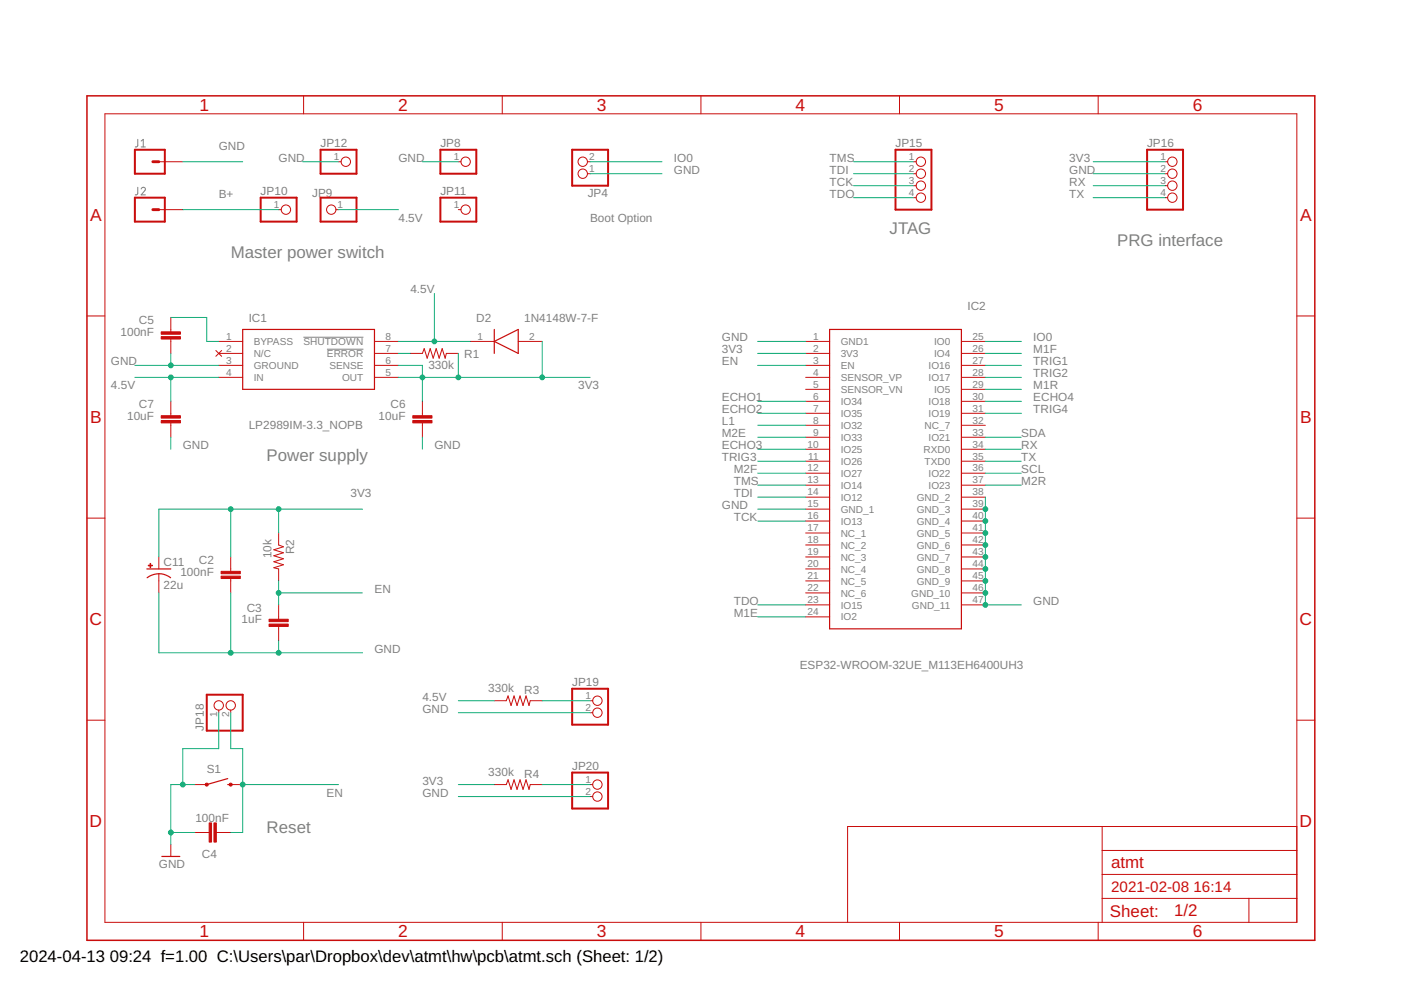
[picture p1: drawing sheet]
<svg xmlns="http://www.w3.org/2000/svg" width="297mm" height="210mm" viewBox="0 0 297 210" stroke-linecap="round" stroke-linejoin="round" font-family="sans-serif">
<path d="M29.2 29.5v1.4l-.5 .3M29.2 39.7v1.4l-.5 .2M29.9 31.2h.9M29.9 29.9l.5-.4v1.7M29.9 40.1a.44 .44 0 0 1 .7-.4 .44 .44 0 0 1 .1 .7l-.8 .9h.9M64.3 71.5h12.7M69.3 74h7.7" fill="none" stroke="#808080" stroke-width=".21"/>
<g fill="none" stroke="#c90d0c" stroke-width=".21">
<path d="M22.2 24.1h252.8v171.5h-252.8zM33.7 34.3h5.1M64.4 20.3v3.8M71.8 34.3h.5M97.2 34.3h.5M106.5 20.3v3.8M124.5 34.3h.6M124.5 36.8h.6M148.6 20.3v3.8M190.7 20.3v3.8M193.7 34.3h.5M193.7 36.8h.5"/>
<path d="M193.7 39.4h.5M232.8 20.3v3.8M247 34.3h.6M247 36.8h.6M247 39.4h.6M33.7 44.4h5.1M59.1 44.4h.5M71.2 44.4h.6M97.2 44.4h.5M193.7 41.9h.5M247 41.9h.6M18.4 67h3.8"/>
<path d="M36.2 67.3v3.1M36.2 71.9v3M45.8 74.3l1.2 1.2M46.4 72.4h5.1M46.4 74.9h5.1M46.4 77.5h5.1M47 74.3l-1.2 1.2M79.4 72.4h5.1M79.4 74.9h5.1M79.4 77.5h5.1M87 74.9h2.6l.3-1 .7 2 .6-2 .6 2 .7-2 .6 2 .6-2 .7 2 .2-1h2.6M99.7 72.4h5.1"/>
<path d="M109.9 72.4h5.1M170.8 72.4h5.1M170.8 74.9h5.1M170.8 77.5h5.1M203.8 72.4h5.1M203.8 74.9h5.1M203.8 77.5h5.1M275 67h3.8M36.2 85.1v3M36.2 89.7v3M46.4 80h5.1M79.4 80h5.1"/>
<path d="M89.6 85.1v3M89.6 89.7v3M170.8 80h5.1M170.8 82.5h5.1M170.8 85.1h5.1M170.8 87.6h5.1M170.8 90.2h5.1M170.8 92.7h5.1M170.8 95.2h5.1M170.8 97.8h5.1M203.8 80h5.1M203.8 82.5h5.1"/>
<path d="M203.8 85.1h5.1M203.8 87.6h5.1M203.8 90.2h5.1M203.8 92.7h5.1M203.8 95.2h5.1M203.8 97.8h5.1M18.4 109.9h3.8M33.7 118.1v2.5M48.9 118.1v3M59.1 113v2.5l1 .4-2 .7 2 .6-2 .6 2 .7-2 .6 2 .6-2 .7 1 .2v2.6M170.8 100.3h5.1M170.8 102.9h5.1"/>
<path d="M170.8 105.4h5.1M170.8 107.9h5.1M170.8 110.5h5.1M170.8 113h5.1M170.8 115.5h5.1M170.8 118.1h5.1M203.8 100.3h5.1M203.8 102.9h5.1M203.8 105.4h5.1M203.8 107.9h5.1M203.8 110.5h5.1M203.8 113h5.1"/>
<path d="M203.8 115.5h5.1M203.8 118.1h5.1M275 109.9h3.8M33.7 121.6v4.1M48.9 122.7v3M59.1 128.2v3.1M59.1 132.8v3.1M170.8 120.6h5.1M170.8 123.2h5.1M170.8 125.7h5.1M170.8 128.2h5.1M170.8 130.8h5.1"/>
<path d="M203.8 120.6h5.1M203.8 123.2h5.1M203.8 125.7h5.1M203.8 128.2h5.1M18.4 152.7h3.8M46.4 150.6v.5M48.9 150.6v.5M104.8 148.6h2.5l.4-1 .7 2 .6-2 .6 2 .7-2 .6 2 .6-2 .7 2 .2-1h2.6M125.1 148.6h.6M125.1 151.1h.6M275 152.7h3.8M36.2 179v2.6"/>
<path d="M41.3 166.3h2.5M41.3 176.5h3M45.9 176.5h3M48.9 166.3h2.6M104.8 166.3h2.5l.4-1 .7 2.1 .6-2.1 .6 2.1 .7-2.1 .6 2.1 .6-2.1 .7 2.1 .2-1.1h2.6M125.1 166.3h.6M125.1 168.9h.6M233.7 175.2v20.4M275 175.2h-95.3v20.4M64.4 195.6v3.8M106.5 195.6v3.8M148.6 195.6v3.8"/>
<path d="M190.7 195.6v3.8M232.8 195.6v3.8M233.7 190.5h41.3M233.7 185.4h41.3M233.7 180.3h41.3M264.8 190.5v5.1"/>
<circle cx="73.3" cy="34.3" r=".99"/>
<circle cx="98.7" cy="34.3" r=".99"/>
<circle cx="123.5" cy="34.3" r=".99"/>
<circle cx="123.5" cy="36.8" r=".99"/>
<circle cx="195.2" cy="39.4" r=".99"/>
<circle cx="195.2" cy="34.3" r=".99"/>
<circle cx="195.2" cy="36.8" r=".99"/>
<circle cx="248.6" cy="39.4" r=".99"/>
<circle cx="248.6" cy="36.8" r=".99"/>
<circle cx="248.6" cy="34.3" r=".99"/>
<circle cx="60.6" cy="44.5" r=".99"/>
<circle cx="70.2" cy="44.5" r=".99"/>
<circle cx="98.7" cy="44.5" r=".99"/>
<circle cx="195.2" cy="41.9" r=".99"/>
<circle cx="248.6" cy="41.9" r=".99"/>
<circle cx="46.4" cy="149.6" r=".99"/>
<circle cx="48.9" cy="149.6" r=".99"/>
<circle cx="126.7" cy="148.6" r=".99"/>
<circle cx="126.7" cy="151.1" r=".99"/>
<circle cx="126.7" cy="166.3" r=".99"/>
<circle cx="126.7" cy="168.9" r=".99"/>
</g>
<path d="M18.4 20.3h260.4v179.1h-260.4z" fill="none" stroke="#c90d0c" stroke-width=".32"/>
<g fill="none" stroke="#c90d0c" stroke-width=".42">
<path d="M28.6 31.7h6.3v5.1h-6.3zM68 31.7h7.6v5.1h-7.6zM93.4 31.7h7.6v5.1h-7.6zM121.3 31.7h7.6v7.7h-7.6zM189.9 31.7h7.6v12.7h-7.6zM243.2 31.7h7.6v12.7h-7.6zM28.6 41.9h6.3v5.1h-6.3zM55.3 41.9h7.6v5.1h-7.6zM68 41.9h7.6v5.1h-7.6zM93.4 41.9h7.6v5.1h-7.6zM43.8 147.3h7.7v7.6h-7.7zM121.3 146h7.6v7.6h-7.6z"/>
<path d="M121.3 163.8h7.6v7.6h-7.6z"/>
</g>
<path d="M32.4 34.3h1.3M32.4 44.4h1.3" fill="none" stroke="#c90d0c" stroke-width=".61"/>
<path d="M51.5 69.8h27.9v12.7h-27.9zM104.8 72.4l5.1-2.6v5.1zM104.8 69.8v5.1M175.9 69.8h27.9v63.5h-27.9zM31.1 120.6h5.1M31.2 122.5a4.1 4.1 0 0 1 5 0M48.3 166.3h.6M48.3 165.1l-4.5 1.2M34.3 181.6h3.8" fill="none" stroke="#c90d0c" stroke-width=".25"/>
<g fill="#c90d0c" stroke="#c90d0c" stroke-width=".21">
<circle cx="43.8" cy="166.4" r=".33"/>
<circle cx="48.9" cy="166.4" r=".33"/>
</g>
<g fill="#c90d0c" stroke="#c90d0c" stroke-width=".21">
<path d="M45.4 174.5h.5v4h-.5z"/>
<path d="M44.3 174.5h.6v4h-.6z"/>
<path d="M46.9 122.2h4v.5h-4z"/>
<path d="M46.9 121.1h4v.5h-4z"/>
<path d="M57 132.3h4.1v.5h-4.1z"/>
<path d="M57 131.3h4.1v.5h-4.1z"/>
<path d="M34.2 71.4h4v.5h-4z"/>
<path d="M34.2 70.4h4v.5h-4z"/>
<path d="M87.5 89.2h4.1v.5h-4.1z"/>
<path d="M87.5 88.1h4.1v.5h-4.1z"/>
<path d="M34.2 89.2h4v.5h-4z"/>
<path d="M34.2 88.1h4v.5h-4z"/>
<path d="M31.4 119.8h.9v.2h-.9z"/>
<path d="M31.8 119.5h.1v.9h-.1z"/>
</g>
<g fill="none" stroke="#0dab76" stroke-width=".21">
<path d="M38.8 34.3h12.7M64.2 34.3h7.6M89.6 34.3h7.6M125.1 34.3h15.3M125.1 36.8h15.3M181 34.3h12.7M181 36.8h12.7M181 39.4h12.7M231.8 34.3h15.2M231.8 36.8h15.2M231.8 39.4h15.2M38.8 44.4h20.3"/>
<path d="M71.8 44.4h12.7M181 41.9h12.7M231.8 41.9h15.2M28.6 77.5h17.8M36.2 67.3h7.6v5.1h2.6M36.2 74.9v2.6M84.5 72.4h15.2M84.5 77.5h5.1v7.6M84.5 74.9h2.5M92.1 62.2v10.2M97.2 74.9v5.1M115 72.4v7.6"/>
<path d="M160.7 72.4h10.1M160.7 77.5h10.1M160.7 74.9h10.1M208.9 72.4h7.6M208.9 77.5h7.6M208.9 74.9h7.6M28.6 80h17.8M36.2 80v5.1M36.2 92.7v2.5M84.5 80h40.6M89.6 92.7v2.5M160.7 95.2h10.1"/>
<path d="M160.7 97.8h10.1M160.7 92.7h10.1M160.7 85.1h10.1M160.7 87.6h10.1M160.7 90.2h10.1M208.9 80h7.6M208.9 95.2h7.6M208.9 97.8h7.6M208.9 92.7h7.6M208.9 85.1h7.6M208.9 87.6h7.6M208.9 82.5h7.6"/>
<path d="M48.9 107.9v10.2M59.1 107.9v5.1M76.9 107.9h-43.2v10.2M160.7 107.9h10.1M160.7 102.9h10.1M160.7 105.4h10.1M160.7 110.5h10.1M160.7 100.3h10.1M208.9 105.4v22.8h7.6M208.9 102.9h7.6M208.9 100.3h7.6M33.7 125.7v12.7h43.2"/>
<path d="M48.9 125.7v12.7M59.1 123.2v5M59.1 135.9v2.5M59.1 125.7h17.8M160.7 128.2h10.1M160.7 130.8h10.1M46.4 151.1v7.6h-7.6v7.6M48.9 151.1v7.6h2.6v17.8h-2.6M97.2 151.1h27.9M97.2 148.6h7.6M115 148.6h10.1M36.2 176.5h5.1"/>
<path d="M41.3 166.3h-5.1v12.7M51.5 166.3h20.3M97.2 166.3h7.6M97.2 168.9h27.9M115 166.3h10.1"/>
</g>
<g fill="#0dab76" stroke="#0dab76" stroke-width=".21">
<circle cx="36.2" cy="176.5" r=".51"/>
<circle cx="38.8" cy="166.3" r=".51"/>
<circle cx="48.9" cy="138.4" r=".51"/>
<circle cx="59.1" cy="138.4" r=".51"/>
<circle cx="36.2" cy="77.5" r=".51"/>
<circle cx="208.9" cy="107.9" r=".51"/>
<circle cx="208.9" cy="110.5" r=".51"/>
<circle cx="208.9" cy="113" r=".51"/>
<circle cx="208.9" cy="115.5" r=".51"/>
<circle cx="208.9" cy="118.1" r=".51"/>
<circle cx="208.9" cy="120.6" r=".51"/>
<circle cx="208.9" cy="123.2" r=".51"/>
<circle cx="208.9" cy="125.7" r=".51"/>
<circle cx="208.9" cy="128.2" r=".51"/>
<circle cx="59.1" cy="107.9" r=".51"/>
<circle cx="48.9" cy="107.9" r=".51"/>
<circle cx="89.6" cy="80" r=".51"/>
<circle cx="97.2" cy="80" r=".51"/>
<circle cx="115" cy="80" r=".51"/>
<circle cx="36.2" cy="80" r=".51"/>
<circle cx="92.1" cy="72.4" r=".51"/>
<circle cx="51.5" cy="166.3" r=".51"/>
<circle cx="59.1" cy="125.7" r=".51"/>
</g>
<g font-size="3.7" fill="#c90d0c">
<text x="42.3" y="23.5">1</text>
<text x="84.4" y="23.5">2</text>
<text x="126.5" y="23.5">3</text>
<text x="168.6" y="23.5">4</text>
<text x="210.8" y="23.5">5</text>
<text x="252.9" y="23.5">6</text>
<text x="19.1" y="46.9">A</text>
<text x="275.6" y="46.9">A</text>
<text x="19.1" y="89.7">B</text>
<text x="275.6" y="89.7">B</text>
<text x="19" y="132.6">C</text>
<text x="275.5" y="132.6">C</text>
<text x="19" y="175.4">D</text>
<text x="275.5" y="175.4">D</text>
<text x="42.3" y="198.8">1</text>
<text x="84.4" y="198.8">2</text>
<text x="126.5" y="198.8">3</text>
<text x="168.6" y="198.8">4</text>
<text x="210.8" y="198.8">5</text>
<text x="252.9" y="198.8">6</text>
</g>
<g font-size="3.6" fill="#808080">
<text x="188.6" y="49.5">JTAG</text>
<text x="236.9" y="52.1">PRG interface</text>
<text x="48.9" y="54.6">Master power switch</text>
<text x="56.5" y="97.8">Power supply</text>
<text x="56.5" y="176.5">Reset</text>
</g>
<g font-size="3.6" fill="#c90d0c">
<text x="235.6" y="184.1">atmt</text>
<text x="235.3" y="194.4">Sheet:</text>
<text x="248.9" y="194.3">1/2</text>
</g>
<g font-size="3.5">
<text x="4.2" y="203.9">2024-04-13</text>
<text x="23.3" y="203.9">09:24 f=1.00 C:\Users\par\Dropbox\dev\atmt\hw\pcb\atmt.sch (Sheet: 1/2)</text>
</g>
<g font-size="3.2" fill="#c90d0c">
<text x="235.6" y="189.2">2021-02-08</text>
<text x="253" y="189.2">16:14</text>
</g>
<g font-size="2.5" fill="#808080">
<text x="46.4" y="31.8">GND</text>
<text x="59.1" y="34.3">GND</text>
<text x="68" y="31.1">JP12</text>
<text x="84.5" y="34.3">GND</text>
<text x="93.4" y="31.1">JP8</text>
<text x="142.9" y="34.3">IO0</text>
<text x="175.9" y="34.3">TMS</text>
<text x="189.9" y="31.1">JP15</text>
<text x="226.7" y="34.3">3V3</text>
<text x="243.2" y="31.1">JP16</text>
<text x="46.4" y="41.9">B+</text>
<text x="55.3" y="41.3">JP10</text>
<text x="66.2" y="41.8">JP9</text>
<text x="93.4" y="41.3">JP11</text>
<text x="124.6" y="41.8">JP4</text>
<text x="142.9" y="36.8">GND</text>
<text x="175.9" y="36.8">TDI</text>
<text x="175.9" y="39.4">TCK</text>
<text x="175.9" y="41.9">TDO</text>
<text x="226.7" y="36.8">GND</text>
<text x="226.7" y="39.4">RX</text>
<text x="226.7" y="41.9">TX</text>
<text x="84.5" y="47">4.5V</text>
<text x="125.1" y="47">Boot Option</text>
<text x="87" y="62.2">4.5V</text>
<text x="205.1" y="65.7">IC2</text>
<text x="25.5" y="71.2">100nF</text>
<text x="29.5" y="68.7">C5</text>
<text x="52.7" y="68.2">IC1</text>
<text x="101" y="68.2">D2</text>
<text x="111.1" y="68.2">1N4148W-7-F</text>
<text x="23.5" y="77.5">GND</text>
<text x="98.4" y="76">R1</text>
<text x="153" y="72.4">GND</text>
<text x="153" y="74.9">3V3</text>
<text x="153" y="77.5">EN</text>
<text x="219.1" y="72.4">IO0</text>
<text x="219.1" y="74.9">M1F</text>
<text x="219.1" y="77.5">TRIG1</text>
<text x="23.5" y="82.5">4.5V</text>
<text x="90.8" y="78.2">330k</text>
<text x="122.6" y="82.5">3V3</text>
<text x="219.1" y="80">TRIG2</text>
<text x="219.1" y="82.5">M1R</text>
<text x="26.9" y="89">10uF</text>
<text x="29.5" y="86.5">C7</text>
<text x="80.3" y="89">10uF</text>
<text x="82.8" y="86.5">C6</text>
<text x="153" y="85.1">ECHO1</text>
<text x="153" y="87.6">ECHO2</text>
<text x="219.1" y="85.1">ECHO4</text>
<text x="219.1" y="87.6">TRIG4</text>
<text x="38.8" y="95.2">GND</text>
<text x="52.7" y="91.1">LP2989IM-3.3_NOPB</text>
<text x="92.1" y="95.2">GND</text>
<text x="153" y="95.2">ECHO3</text>
<text x="153" y="92.7">M2E</text>
<text x="153" y="90.2">L1</text>
<text x="216.5" y="95.2">RX</text>
<text x="216.5" y="92.7">SDA</text>
<text x="153" y="97.8">TRIG3</text>
<text x="155.6" y="100.3">M2F</text>
<text x="216.5" y="97.8">TX</text>
<text x="216.5" y="100.3">SCL</text>
<text x="74.3" y="105.4">3V3</text>
<text x="153" y="107.9">GND</text>
<text x="155.6" y="102.9">TMS</text>
<text x="155.6" y="105.4">TDI</text>
<text x="216.5" y="102.9">M2R</text>
<text x="155.6" y="110.5">TCK</text>
<text x="42.2" y="119.5">C2</text>
<text x="57.6" y="118.3" transform="rotate(-90 57.6 118.3)">10k</text>
<text x="62.4" y="117.5" transform="rotate(-90 62.4 117.5)">R2</text>
<text x="34.7" y="124.8">22u</text>
<text x="34.7" y="120">C11</text>
<text x="38.2" y="122">100nF</text>
<text x="79.4" y="125.7">EN</text>
<text x="52.3" y="129.7">C3</text>
<text x="155.6" y="128.3">TDO</text>
<text x="155.6" y="130.8">M1E</text>
<text x="219.1" y="128.3">GND</text>
<text x="51.2" y="132.2">1uF</text>
<text x="79.4" y="138.4">GND</text>
<text x="169.6" y="141.8">ESP32-WROOM-32UE_M113EH6400UH3</text>
<text x="89.6" y="148.6">4.5V</text>
<text x="103.5" y="146.8">330k</text>
<text x="111.1" y="147.1">R3</text>
<text x="121.3" y="145.4">JP19</text>
<text x="43.2" y="154.9" transform="rotate(-90 43.2 154.9)">JP18</text>
<text x="89.6" y="151.1">GND</text>
<text x="43.8" y="163.8">S1</text>
<text x="89.6" y="166.4">3V3</text>
<text x="103.5" y="164.6">330k</text>
<text x="111.1" y="164.9">R4</text>
<text x="121.3" y="163.2">JP20</text>
<text x="69.2" y="168.9">EN</text>
<text x="89.6" y="168.9">GND</text>
<text x="41.4" y="174.2">100nF</text>
<text x="33.7" y="184.1">GND</text>
<text x="42.8" y="181.8">C4</text>
</g>
<g font-size="2.1" fill="#808080">
<text x="70.8" y="33.9">1</text>
<text x="96.2" y="33.9">1</text>
<text x="124.9" y="33.9">2</text>
<text x="192.7" y="33.9">1</text>
<text x="246" y="33.9">1</text>
<text x="124.9" y="36.5">1</text>
<text x="192.7" y="36.5">2</text>
<text x="192.7" y="39">3</text>
<text x="192.7" y="41.6">4</text>
<text x="246" y="36.5">2</text>
<text x="246" y="39">3</text>
<text x="246" y="41.6">4</text>
<text x="58.1" y="44.1">1</text>
<text x="71.6" y="44.1">1</text>
<text x="96.2" y="44.1">1</text>
<text x="47.9" y="72">1</text>
<text x="47.9" y="74.6">2</text>
<text x="47.9" y="77.1">3</text>
<text x="53.8" y="73.1">BYPASS</text>
<text x="53.8" y="75.7">N/C</text>
<text x="64.3" y="73.1">SHUTDOWN</text>
<text x="69.3" y="75.7">ERROR</text>
<text x="81.7" y="72">8</text>
<text x="81.7" y="74.6">7</text>
<text x="81.7" y="77.1">6</text>
<text x="101.3" y="72">1</text>
<text x="112.2" y="72">2</text>
<text x="172.4" y="72">1</text>
<text x="172.4" y="74.6">2</text>
<text x="172.4" y="77.1">3</text>
<text x="178.2" y="73.1">GND1</text>
<text x="178.2" y="75.7">3V3</text>
<text x="198.1" y="73.1">IO0</text>
<text x="198.1" y="75.7">IO4</text>
<text x="206.2" y="72">25</text>
<text x="206.2" y="74.6">26</text>
<text x="206.2" y="77.1">27</text>
<text x="47.9" y="79.6">4</text>
<text x="53.8" y="78.2">GROUND</text>
<text x="53.8" y="80.8">IN</text>
<text x="69.8" y="78.2">SENSE</text>
<text x="72.5" y="80.8">OUT</text>
<text x="81.7" y="79.6">5</text>
<text x="172.4" y="79.6">4</text>
<text x="172.4" y="82.2">5</text>
<text x="178.2" y="78.2">EN</text>
<text x="178.2" y="80.8">SENSOR_VP</text>
<text x="178.2" y="83.3">SENSOR_VN</text>
<text x="196.9" y="78.2">IO16</text>
<text x="196.9" y="80.8">IO17</text>
<text x="198.1" y="83.3">IO5</text>
<text x="206.2" y="79.6">28</text>
<text x="206.2" y="82.2">29</text>
<text x="172.4" y="84.7">6</text>
<text x="172.4" y="87.3">7</text>
<text x="172.4" y="89.8">8</text>
<text x="178.2" y="85.8">IO34</text>
<text x="178.2" y="88.4">IO35</text>
<text x="196.9" y="85.8">IO18</text>
<text x="196.9" y="88.4">IO19</text>
<text x="206.2" y="84.7">30</text>
<text x="206.2" y="87.3">31</text>
<text x="206.2" y="89.8">32</text>
<text x="171.2" y="94.9">10</text>
<text x="172.4" y="92.3">9</text>
<text x="178.2" y="90.9">IO32</text>
<text x="178.2" y="93.5">IO33</text>
<text x="196" y="90.9">NC_7</text>
<text x="196.9" y="93.5">IO21</text>
<text x="206.2" y="92.3">33</text>
<text x="206.2" y="94.9">34</text>
<text x="171.2" y="100">12</text>
<text x="171.3" y="97.4">11</text>
<text x="178.2" y="96">IO25</text>
<text x="178.2" y="98.5">IO26</text>
<text x="178.2" y="101.1">IO27</text>
<text x="195.8" y="96">RXD0</text>
<text x="196" y="98.5">TXD0</text>
<text x="196.9" y="101.1">IO22</text>
<text x="206.2" y="97.4">35</text>
<text x="206.2" y="100">36</text>
<text x="171.2" y="102.5">13</text>
<text x="171.2" y="105">14</text>
<text x="171.2" y="107.6">15</text>
<text x="178.2" y="103.6">IO14</text>
<text x="178.2" y="106.2">IO12</text>
<text x="194.4" y="106.2">GND_2</text>
<text x="196.9" y="103.6">IO23</text>
<text x="206.2" y="102.5">37</text>
<text x="206.2" y="105">38</text>
<text x="206.2" y="107.6">39</text>
<text x="171.2" y="110.1">16</text>
<text x="171.2" y="112.7">17</text>
<text x="178.2" y="108.7">GND_1</text>
<text x="178.2" y="111.2">IO13</text>
<text x="178.2" y="113.8">NC_1</text>
<text x="194.4" y="108.7">GND_3</text>
<text x="194.4" y="111.2">GND_4</text>
<text x="194.4" y="113.8">GND_5</text>
<text x="206.2" y="110.1">40</text>
<text x="206.2" y="112.7">41</text>
<text x="171.2" y="115.2">18</text>
<text x="171.2" y="117.7">19</text>
<text x="178.2" y="116.3">NC_2</text>
<text x="178.2" y="118.9">NC_3</text>
<text x="194.4" y="116.3">GND_6</text>
<text x="194.4" y="118.9">GND_7</text>
<text x="206.2" y="115.2">42</text>
<text x="206.2" y="117.7">43</text>
<text x="171.2" y="120.3">20</text>
<text x="171.2" y="122.8">21</text>
<text x="171.2" y="125.4">22</text>
<text x="178.2" y="121.4">NC_4</text>
<text x="178.2" y="123.9">NC_5</text>
<text x="194.4" y="121.4">GND_8</text>
<text x="194.4" y="123.9">GND_9</text>
<text x="206.2" y="120.3">44</text>
<text x="206.2" y="122.8">45</text>
<text x="206.2" y="125.4">46</text>
<text x="171.2" y="127.9">23</text>
<text x="171.2" y="130.4">24</text>
<text x="178.2" y="126.5">NC_6</text>
<text x="178.2" y="129">IO15</text>
<text x="178.2" y="131.6">IO2</text>
<text x="193.2" y="126.5">GND_10</text>
<text x="193.3" y="129">GND_11</text>
<text x="206.2" y="127.9">47</text>
<text x="124.1" y="148.2">1</text>
<text x="46" y="152.1" transform="rotate(-90 46 152.1)">1</text>
<text x="48.6" y="152.1" transform="rotate(-90 48.6 152.1)">2</text>
<text x="124.1" y="150.8">2</text>
<text x="124.1" y="166">1</text>
<text x="124.1" y="168.5">2</text>
</g>
</svg>
